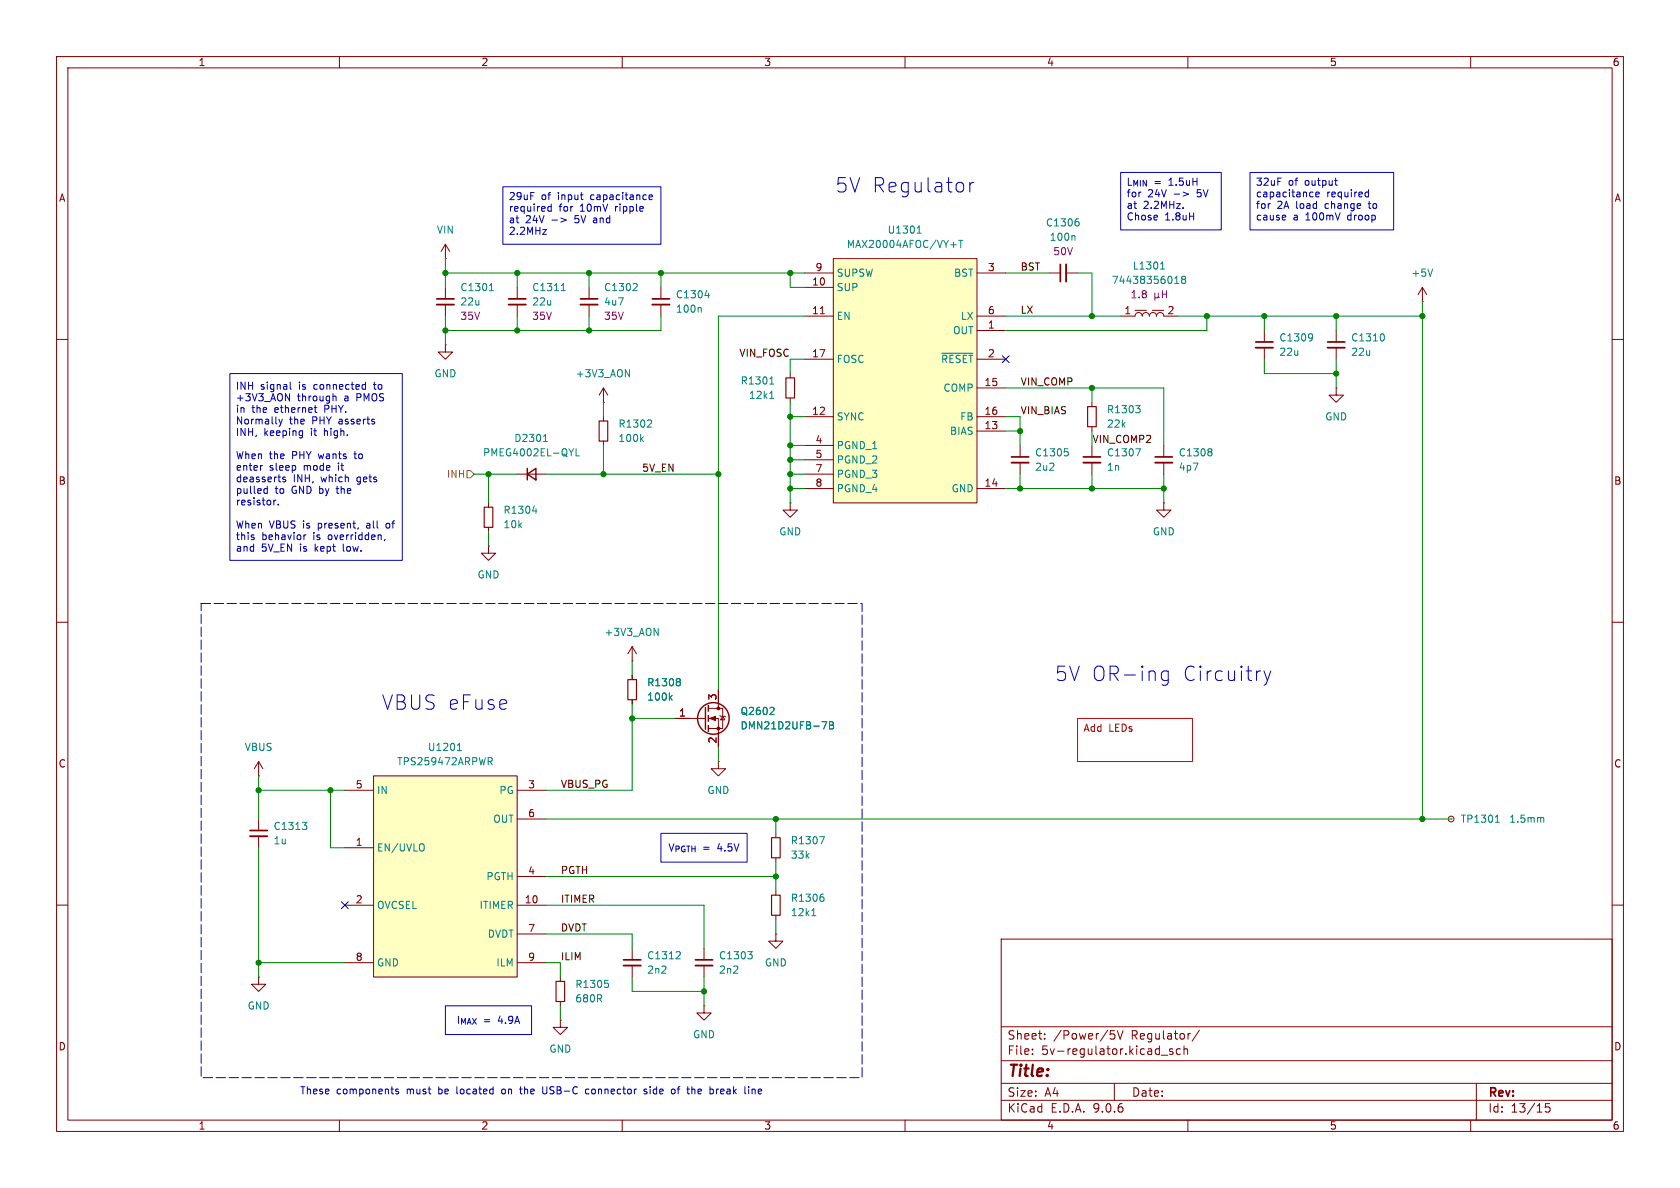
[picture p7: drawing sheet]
<svg xmlns="http://www.w3.org/2000/svg" width="297mm" height="210mm" viewBox="0 0 297 210" stroke-linecap="round" stroke-linejoin="round" font-family="sans-serif">
<path d="M0 0h297v210h-297z" fill="#fff" stroke="#fff" stroke-width=".18"/>
<g fill="none" stroke="#840000" stroke-width=".18">
<path d="M10 10h277v190h-277zM12 12h273v186h-273zM60 10v2M110 10v2M160 10v2M210 10v2M260 10v2M78.7 45.7h.1M78.7 43.2v2.5M78.7 50.8v2M78.7 53.8v2.1M78.7 43.2l-.7 1.3"/>
<path d="M78.7 43.2l.8 1.3M91.4 50.8v2M91.4 53.8v2.1M185.4 48.3h2.1M188.5 48.3h2M198.1 55.9h2.6a.64 .64 0 0 1 .6-.7 .64 .64 0 0 1 .6 .7 .64 .64 0 0 1 .7-.7 .64 .64 0 0 1 .6 .7 .64 .64 0 0 1 .6-.7 .64 .64 0 0 1 .7 .7 .64 .64 0 0 1 .6-.7 .64 .64 0 0 1 .6 .7h2.6M200.7 54.9h2M203.7 54.9h2M223.5 58.4v2.1M236.2 58.4v2.1M251.5 53.3h.1M251.5 50.8l-.8 1.3"/>
<path d="M251.5 50.8l.7 1.3M251.5 50.8v2.5M10 60h2M78.7 61v1.2h1.3l-1.3 1.3-1.2-1.3h1.2M78.7 61h.1M106.7 71.1h.1M106.7 68.6l-.8 1.3M106.7 68.6l.7 1.3M106.7 68.6v2.5M205.7 78.7v2.1M223.5 61.5v2M236.2 68.6v1.3h1.3l-1.3 1.2-1.3-1.2h1.3"/>
<path d="M236.2 68.6h.1M236.2 61.5v2M285 60h2M86.4 96.5v1.3h1.2l-1.2 1.3-1.3-1.3h1.3M86.4 96.5h.1M86.4 88.9v.8M86.4 93.2v.8M91.4 83.8h5.1M205.7 88.9v1.3h1.3l-1.3 1.2-1.2-1.2h1.2M205.7 88.9h.1M205.7 81.8v2M10 110h2"/>
<path d="M285 110h2M137.2 147.3v.8M137.2 151.6v.8M256.5 144.8h.1M10 160h2M177 166h108v32h-108zM285 160h2M60 198v2M99.1 180.3v1.3h1.2l-1.2 1.3-1.3-1.3h1.3M99.1 180.3h.1M110 198v2M160 198v2"/>
<path d="M177 194.5h108M177 191.5h108M177 187.5h108M177 181.5h108M182.5 186.3v.1M182.5 185.5v.1M184.7 183.6v.1M184.7 182.8v.1M196.3 182.2h.7M196.5 182.8h.3l.3 .3-.1 .5-.5 .1M197 191.5v3M197.5 182.2l.5 1.5 .5-1.5"/>
<path d="M205.3 186.5h1.2M207.3 185.5l-.3-.1-.3 .2 .1 .2 .5 .2v.3h-.6M208.7 185.5l-.5-.1-.2 .3v.4l.1 .2h.6M209.3 185.5l.2-.1 .4 .1 .1 .9M209.3 184.9v1.5M210 198v2M210.3 182.7h.2M212 182.1l-1.3 2M260 198v2M261 191.5v6.5M274 195.1h-.8v.7l.2-.1h.5l.1 .3v.5l-.3 .1-.5-.1"/>
<circle cx="256.5" cy="144.8" r=".51"/>
</g>
<path d="M77.2 52.8h3.1M89.9 52.8h3.1M187.5 46.7v3.1M222 60.5h3M234.7 60.5h3M204.2 80.8h3.1" fill="none" stroke="#840000" stroke-width=".3"/>
<path d="M77.2 53.8h3.1M89.9 53.8h3.1M188.5 46.7v3.1M222 61.5h3M234.7 61.5h3M204.2 81.8h3.1" fill="none" stroke="#840000" stroke-width=".33"/>
<g fill="none" stroke="#008484" stroke-width=".18">
<path d="M190.4 38.7h.3M190.5 39.2l.3 .2v.3l-.3 .2M86.5 51.4h.8M86.7 50.4l.2-.3v1.3M99.2 51.4h.8M99.4 50.4l.2-.3v1.3M189.9 41.6l.1 .2v.7M205.2 47.6h.7M205.3 46.6l.2-.3v1.3M207.7 50.1h.7M207.8 49.1l.2-.3v1.3M209.1 49.4l-.2 .2v.4l.2 .1 .4-.1 .1-.1v-.3l-.2-.2"/>
<path d="M209.1 49.4l-.2-.3 .2-.3h.3l.2 .3-.2 .3M209.1 49.4h.3M231.8 59l.2 .1a1.03 1.03 0 0 1-.2 1.1M232 59.6l-.2 .2M244.4 59a.79 .79 0 0 1 0 1.3M253.3 47.6l-.4 1.2M96.1 78h.7M96.2 77.1l.2-.3v1.2M101.4 79.3l-.4 .7M101.8 79.3v1.3h.6M110.6 65.3l.7 1.3v-1.3M214 79.3l.3 .3-.3 .3 .3 .2v.3l-.3 .2"/>
<path d="M94.2 90.3h.7M94.8 89.9v.8M144.9 147.9h.8l-.5 1.3M264.4 145.4h.7M264.6 144.3l.1-.2v1.3M272.6 144.5l.3 .2v.7"/>
</g>
<path d="M85.6 89.7h1.5v3.5h-1.5zM136.4 148.1h1.5v3.5h-1.5z" fill="none" stroke="#840000" stroke-width=".2"/>
<path d="M93.2 83.8l1.5-1v2zM93.2 82.8v2" fill="none" stroke="#840000" stroke-width=".25"/>
<path d="M204.2 51.8v1.3M204.2 52.5l.1 .1h.3l.2-.1M204.8 52.5l.2 .1M204.8 51.8v.7M205.5 51.4v1.2M205.5 52h.7M206.2 51.4v1.2" fill="none" stroke="#840084" stroke-width=".18"/>
<path d="M147.3 45.7h25.4v43.2h-25.4z" fill="#ffffc2"/>
<g fill="none" stroke="#840000" stroke-width=".18">
<path d="M104.1 50.8v2M104.1 53.8v2.1M116.8 50.8v2M116.8 53.8v2.1M142.2 48.3h5.1M142.2 50.8h5.1M142.2 55.9h5.1M145 55.5h.7M147.3 45.7h25.4v43.2h-25.4zM172.7 48.3h5.1M172.7 55.9h5.1M172.7 58.4h5.1"/>
<path d="M106.7 73.7v.7M106.7 78v.7M139.7 66v.8M139.7 70.4v.7M142.2 63.5h5.1M142.2 73.7h5.1M142.2 78.7h5.1M172.7 63.5h5.1M172.7 73.7h5.1M172.7 68.6h5.1M172.7 76.2h5.1M180.3 78.7v2.1"/>
<path d="M193 71.1v.8M193 75.4v.8M193 78.7v2.1M139.7 88.9v1.3h1.3l-1.3 1.2-1.3-1.2h1.3M139.7 88.9h.1M142.2 81.3h5.1M142.2 83.8h5.1M142.2 86.4h5.1M172.7 86.4h5.1M180.3 81.8v2M193 81.8v2M111.8 116.8h.1"/>
<path d="M111.8 114.3l-.8 1.3M111.8 114.3l.7 1.3M111.8 114.3v2.5M45.7 137.2h.1M45.7 134.6l-.7 1.3M45.7 134.6l.8 1.3M45.7 134.6v2.6M45.7 144.8v2M45.7 147.8v2.1M137.2 157.5v.7M45.7 172.7v1.3h1.3l-1.3 1.3-1.3-1.3h1.3M45.7 172.7h.1"/>
<path d="M137.2 161.8v.8"/>
</g>
<g fill="none" stroke="#008484" stroke-width=".18">
<path d="M112.4 50.1l.3 .3-.1 .3-.7 .7h.8M123.8 54.3l.2 .2v.7M124.6 52.2h.8M125.2 51.8v.9M162.1 41.2h.8M162.3 40.3l.2-.4v1.3M168.1 43.3h1M169.5 42.5h.7M169.8 42.5v1.3M113.4 77.6l.3 .4M113.7 77.2l-.4 .5M115 74.2l.2 .3-.1 .3-.7 .7h.8"/>
<path d="M136.1 67.9h.7M136.1 70.4h.7M136.2 66.9l.2-.3v1.3M136.3 69.3l.1-.1v1.2M166.5 62.5h5.5M188.2 79.3h.6M188.6 79.8l.3 .3v.3l-.3 .2M200.8 79.3h.8l-.5 1.3M200.8 71.7h.8l-.5 .5M201.3 72.2l.3 .2v.3l-.3 .3M115.6 111.1l.8 1.2v-1.2M53.5 145.4h.7l-.4 .4"/>
<path d="M54 145.8l.2 .3v.3l-.2 .2M145.3 158.1h.3M145.4 158.5l.3 .3v.3l-.3 .2M143.5 161.9h.7M143.7 160.8l.2-.2v1.3"/>
</g>
<path d="M102.6 52.8h3.1M115.3 52.8h3.1M178.8 80.8h3.1M191.5 80.8h3.1M44.2 146.8h3" fill="none" stroke="#840000" stroke-width=".3"/>
<path d="M102.6 53.8h3.1M115.3 53.8h3.1M178.8 81.8h3.1M191.5 81.8h3.1M44.2 147.8h3" fill="none" stroke="#840000" stroke-width=".33"/>
<path d="M105.9 74.4h1.5v3.6h-1.5zM138.9 66.8h1.6v3.6h-1.6zM192.3 71.9h1.5v3.5h-1.5zM136.4 158.2h1.5v3.6h-1.5z" fill="none" stroke="#840000" stroke-width=".2"/>
<path d="M66 137.2h25.4v35.5h-25.4z" fill="#ffffc2"/>
<g fill="none" stroke="#840000" stroke-width=".18">
<path d="M111.8 119.4v.7M61 139.7h5M66 137.2h25.4v35.5h-25.4zM91.4 139.7h5.1M111.8 123.7v.8M119.4 127h5.3M125.2 125.2h2.6v3.6h-2.6M125.2 127h1.8v5.1M127 134.6v1.3h1.3l-1.3 1.3-1.3-1.3h1.3M127 134.6h.1M127 121.9v3.3M127.3 126.5l.1 .1h.7l.2 .1"/>
<path d="M127.8 126.6l.3 .7h-.7zM61 149.9h5M91.4 144.8h5.1M91.4 154.9h5.1M61 160h5M61 170.2h5M91.4 160h5.1M91.4 170.2h5.1M91.4 165.1h5.1M99.1 172.7v.8M99.1 177v.8M111.8 167.6v2.1"/>
<path d="M111.8 170.7v2M124.5 177.8v1.3h1.2l-1.2 1.2-1.3-1.2h1.3M124.5 177.8h.1M124.5 167.6v2.1M124.5 170.7v2M137.2 165.1v1.3h1.2l-1.2 1.2-1.3-1.2h1.3M137.2 165.1h.1"/>
</g>
<g fill="none" stroke="#008484" stroke-width=".18">
<path d="M120 120l.3 .2-.3 .3 .3 .2v.3l-.3 .2M80.9 132.7h.7M81 131.7l.2-.3v1.3M86.3 133.9h.5l.2 .3-.1 .3-.6 .1M86.6 134.6l.4 .6M118.5 123.3l.3 .5M118.8 122.9l-.5 .5M136.6 125l.2 .3v.3l-.7 .7h.7M145.3 127.6h.9l-.6 1.2M146.6 127.6h.5l.2 .2-.2 .4 .2 .1 .1 .3-.3 .2h-.5zM146.6 128.2h.5M74.8 149.2a.9 .9 0 0 1 0 1.2"/>
<path d="M106.9 173.3h.6M107.3 173.8l.3 .2v.3l-.3 .3M120 168.2l.3 .3-.1 .3-.7 .7h.8M132.2 168.2h.8l-.4 .5M132.7 168.7l.3 .3v.3l-.3 .2"/>
</g>
<g fill="none" stroke="#840000" stroke-width=".25">
<path d="M124.7 125.1v3.8M125.2 124.7v1M125.2 126.5v1M125.2 128.3v1"/>
<circle cx="126.1" cy="127" r="2.79"/>
</g>
<g fill="#840000" stroke="#840000" stroke-width=".18">
<path d="M125.5 127l1-.4v.8z"/>
<circle cx="127" cy="125.2" r=".25"/>
<circle cx="127" cy="128.8" r=".25"/>
</g>
<path d="M111 120.1h1.5v3.6h-1.5zM98.3 173.5h1.5v3.5h-1.5z" fill="none" stroke="#840000" stroke-width=".2"/>
<path d="M110.2 169.7h3.1M122.9 169.7h3.1" fill="none" stroke="#840000" stroke-width=".3"/>
<path d="M110.2 170.7h3.1M122.9 170.7h3.1" fill="none" stroke="#840000" stroke-width=".33"/>
<path d="M82.5 83.2h.7l.6 .6-.6 .7h-.7z" fill="none" stroke="#848400" stroke-width=".18"/>
<g fill="none" stroke="#008400" stroke-width=".18">
<path d="M78.7 45.7v5.1M78.7 55.9v5.1M78.7 48.3h63.5M91.4 48.3v2.5M91.4 55.9v2.5M104.1 48.3v2.5M104.1 55.9v2.5M116.8 55.9v2.5h-38.1M116.8 48.3v2.5M139.7 48.3v2.5h2.5M142.2 55.9h-15.2v66M177.8 48.3h7.6"/>
<path d="M177.8 55.9h20.3M190.5 48.3h2.5v7.6M208.3 55.9h43.2M213.4 55.9v2.5h-35.6M223.5 55.9v2.5M236.2 55.9v2.5M251.5 53.3v91.5M106.7 71.1v2.6M106.7 78.7v5.1M139.7 73.7h2.5M139.7 71.1v17.8M139.7 78.7h2.5"/>
<path d="M142.2 63.5h-2.5v2.5M177.8 73.7h2.5v5M177.8 68.6h27.9v10.1M177.8 76.2h2.5M193 68.6v2.5M193 76.2v2.5M223.5 63.5v2.5h12.7M236.2 63.5v5.1M83.8 83.8h7.6M86.4 83.8v5.1M86.4 94v2.5M96.5 83.8h30.5"/>
<path d="M139.7 86.4h2.5M139.7 83.8h2.5M139.7 81.3h2.5M177.8 86.4h27.9M180.3 83.8v2.6M193 83.8v2.6M205.7 83.8v5.1M111.8 116.8v2.6M45.7 139.7h15.3M45.7 137.2v7.6M58.4 139.7v10.2h2.6M111.8 124.5v15.2h-15.3"/>
<path d="M111.8 127h7.6M127 132.1v2.5M45.7 149.9v22.8M96.5 144.8h160M96.5 154.9h40.7M137.2 144.8v2.5M137.2 152.4v5.1M45.7 170.2h15.3M96.5 165.1h15.3v2.5M96.5 160h28v7.6M96.5 170.2h2.6v2.5M99.1 177.8v2.5"/>
<path d="M111.8 172.7v2.6h12.7M124.5 172.7v5.1M137.2 162.6v2.5"/>
</g>
<path d="M177.2 62.9l1.2 1.2M178.4 62.9l-1.2 1.2M60.4 159.4l1.2 1.2M61.6 159.4l-1.2 1.2" fill="none" stroke="#000084" stroke-width=".18"/>
<g fill="none" stroke="#0000c2" stroke-width=".18">
<path d="M88.9 33h27.9v10.2h-27.9zM96.8 37.1l.3 .2h.4M97.5 36.1v1.2M97.5 36.6l-.4-.1-.3 .2M97.6 38.9h.9M99.1 38.5l1 .4-1 .4M114.7 34.9l.7-.1-.1-.3-.4-.1-.2 .2 .1 .6h.5M171.4 32.2v1.7M172.2 32.2a.65 .65 0 0 0-.8 .5M198.1 30.5h17.8v10.1h-17.8zM207.6 34.3h.9M209.2 34l.9 .3-.9 .4"/>
<path d="M209.2 36.7v.1M221 30.5h25.4v10.1h-25.4zM227.1 38l.2 .3-.6 .2M227.2 38.8l-.1 .1M232.1 34.7l-.3 .1M232.6 34.1l.1 .6h.5M233.2 34.1v.2l-.6 .1M235.9 31.9h.5M236.2 32.7l.2 .1M241.4 34.7h.5M241.4 34h.5M241.9 33.5v1.3"/>
<path d="M95.9 40.6h.7l-.7 .8h.7M40.6 66h30.5v33.1h-30.5zM49.3 74.1l.3 .9M49.6 75l-.3 .4M49.9 74.1l-.3 .9M50.5 69.6l.7 1.3v-1.3M51.3 67.5v1.1l.2 .2M53.1 76.1l.4 .1M53.5 76.1v1.1l-.3 .2M53.5 76.9l-.4 .1M55.7 71.6v1.1l.3 .2M59 70l.4 .2v.7"/>
<path d="M64.3 68h.3M64.6 67.5v1.3M64.6 68.8h-.3M44.9 95v.3M46.4 82.3h-.2M46.8 87.2h.5M46.8 86.4h.5M47.3 85.9v1.3M48.4 88.4v.9M48.8 88.4l-.4 .3M49.2 89.1v.2M50 84.4v.3l.5 .1v.2l-.2 .2-.3-.1"/>
<path d="M53.7 94.6v.8M54.1 94.6l-.4 .2M63.3 93.3v.2M68.1 95.3l-.2 .3M68.4 92.6l-.2 .1 .2 .6M206.5 118.6v2.1a.69 .69 0 0 1-1.1 .3M206.5 118.7l-.7-.1-.5 .5v.7l.3 .4 .2 .1 .7-.1M223.5 118.6l.6 1.7M224.7 118.6l-.6 1.7M224.1 120.3l-.3 .6-.3 .2M116.8 147.3h15.3v5.1h-15.3zM78.7 177.8h15.3v5.1h-15.3z"/>
<path d="M70.4 192.6l-.3-.1-.2 .2 .1 .2 .4 .1v.3h-.5M88.8 192.6l-.1 .2 .1 .5M91.8 192.5h.5M92 192.1v1.1l.3 .2M95.9 192.1v1l.3 .3 .4-.1M104.1 192.6l-.4-.1-.2 .3 .1 .5h.5M114.3 192.6l-.3-.1-.2 .2 .1 .2 .4 .1v.3h-.5M119.1 192.5l.2 .3v.3l-.2 .3M119.7 192.5h.5M122.4 192.6l.3-.1 .2 .2M126.7 192.5v.9M127 192.5l-.3 .3"/>
<path d="M133 192.5v.9M133.4 192.6l-.3-.1-.1 .1"/>
</g>
<path d="M190.5 127h20.3v7.6h-20.3z" fill="none" stroke="#f00" stroke-width=".18"/>
<path d="M35.6 106.7h116.8v83.8h-116.8z" fill="none" stroke="#0000c2" stroke-width=".18" stroke-dasharray="1.7 .6"/>
<g fill="#008400" stroke="#008400" stroke-width=".18">
<circle cx="137.2" cy="154.9" r=".46"/>
<circle cx="124.5" cy="175.3" r=".46"/>
<circle cx="111.8" cy="127" r=".46"/>
<circle cx="137.2" cy="144.8" r=".46"/>
<circle cx="180.3" cy="76.2" r=".46"/>
<circle cx="193" cy="55.9" r=".46"/>
<circle cx="193" cy="68.6" r=".46"/>
<circle cx="86.4" cy="83.8" r=".46"/>
<circle cx="91.4" cy="58.4" r=".46"/>
<circle cx="106.7" cy="83.8" r=".46"/>
<circle cx="91.4" cy="48.3" r=".46"/>
<circle cx="78.7" cy="58.4" r=".46"/>
<circle cx="78.7" cy="48.3" r=".46"/>
<circle cx="116.8" cy="48.3" r=".46"/>
<circle cx="104.1" cy="48.3" r=".46"/>
<circle cx="180.3" cy="86.4" r=".46"/>
<circle cx="193" cy="86.4" r=".46"/>
<circle cx="223.5" cy="55.9" r=".46"/>
<circle cx="251.5" cy="55.9" r=".46"/>
<circle cx="236.2" cy="55.9" r=".46"/>
<circle cx="236.2" cy="66" r=".46"/>
<circle cx="205.7" cy="86.4" r=".46"/>
<circle cx="213.4" cy="55.9" r=".46"/>
<circle cx="251.5" cy="144.8" r=".46"/>
<circle cx="139.7" cy="86.4" r=".46"/>
<circle cx="139.7" cy="83.8" r=".46"/>
<circle cx="139.7" cy="73.7" r=".46"/>
<circle cx="139.7" cy="78.7" r=".46"/>
<circle cx="139.7" cy="48.3" r=".46"/>
<circle cx="139.7" cy="81.3" r=".46"/>
<circle cx="104.1" cy="58.4" r=".46"/>
<circle cx="127" cy="83.8" r=".46"/>
<circle cx="45.7" cy="170.2" r=".46"/>
<circle cx="45.7" cy="139.7" r=".46"/>
<circle cx="58.4" cy="139.7" r=".46"/>
</g>
<g font-size="3.5" fill="#0000c2">
<text x="147.6" y="34.3">5V Regulator</text>
<text x="67.5" y="125.7">VBUS eFuse</text>
<text x="186.5" y="120.6">5V OR-ing</text>
<text x="209" y="120.6">Circuitry</text>
</g>
<text font-size="2.8" fill="#840000" x="178" y="190.9">Title:</text>
<g font-size="2.1" fill="#840000">
<text x="178" y="184">Sheet:</text>
<text x="186.2" y="184">/Power/5V</text>
<text x="200" y="184">Regulator/</text>
<text x="178" y="186.7">File:</text>
<text x="184.1" y="186.7">5v-regulator.kicad_sch</text>
<text x="178" y="196.9">KiCad</text>
<text x="178" y="194.1">Size:</text>
<text x="184.7" y="194.1">A4</text>
<text x="185.7" y="196.9">E.D.A.</text>
<text x="193.3" y="196.9">9.0.6</text>
<text x="200" y="194.1">Date:</text>
<text x="263" y="194.3">Rev:</text>
<text x="263" y="196.9">Id:</text>
<text x="267.1" y="196.9">13/15</text>
</g>
<g font-size="1.8" fill="#840000">
<text x="35" y="11.9">1</text>
<text x="85" y="11.9">2</text>
<text x="135" y="11.9">3</text>
<text x="185" y="11.9">4</text>
<text x="235" y="11.9">5</text>
<text x="285" y="11.9">6</text>
<text x="10.3" y="35.9">A</text>
<text x="285.3" y="35.9">A</text>
<text x="143.5" y="50.5">10</text>
<text x="144.1" y="48">9</text>
<text x="174.6" y="48">3</text>
<text x="143.5" y="55.6">11</text>
<text x="174.6" y="55.6">6</text>
<text x="174.6" y="58.2">1</text>
<text x="198.7" y="55.6">1</text>
<text x="206.3" y="55.6">2</text>
<text x="143.5" y="63.2">17</text>
<text x="174.6" y="63.2">2</text>
<text x="173.9" y="68.3">15</text>
<text x="143.5" y="73.4">12</text>
<text x="173.9" y="73.4">16</text>
<text x="173.9" y="75.9">13</text>
<text x="144.1" y="78.5">4</text>
<text x="144.1" y="81">5</text>
<text x="144.1" y="83.6">7</text>
<text x="10.3" y="85.9">B</text>
<text x="144.1" y="86.1">8</text>
<text x="173.9" y="86.1">14</text>
<text x="285.3" y="85.9">B</text>
<text x="126.7" y="123.9" transform="rotate(-90 126.7 123.9)">3</text>
<text x="119.9" y="126.7">1</text>
<text x="126.7" y="131.5" transform="rotate(-90 126.7 131.5)">2</text>
<text x="10.3" y="135.9">C</text>
<text x="285.3" y="135.9">C</text>
<text x="62.8" y="139.4">5</text>
<text x="93.3" y="139.4">3</text>
<text x="62.8" y="149.6">1</text>
<text x="93.3" y="144.5">6</text>
<text x="93.3" y="154.7">4</text>
<text x="62.8" y="159.8">2</text>
<text x="92.7" y="159.8">10</text>
<text x="93.3" y="164.8">7</text>
<text x="62.8" y="169.9">8</text>
<text x="93.3" y="169.9">9</text>
<text x="10.3" y="185.9">D</text>
<text x="285.3" y="185.9">D</text>
<text x="35" y="199.9">1</text>
<text x="85" y="199.9">2</text>
<text x="135" y="199.9">3</text>
<text x="185" y="199.9">4</text>
<text x="235" y="199.9">5</text>
<text x="285" y="199.9">6</text>
</g>
<g font-size="1.8" fill="#0000c2">
<text x="89.9" y="35.7">29uF</text>
<text x="95.7" y="35.7">of</text>
<text x="98.7" y="35.7">input</text>
<text x="104.7" y="35.7">capacitance</text>
<text x="199.1" y="33.2">L_{MIN}</text>
<text x="199.1" y="35.2">for</text>
<text x="202.9" y="35.2">24V</text>
<text x="204" y="33.2">=</text>
<text x="206.7" y="33.2">1.5uH</text>
<text x="211.9" y="35.2">5V</text>
<text x="221.9" y="33.2">32uF</text>
<text x="221.9" y="35.2">capacitance</text>
<text x="227.8" y="33.2">of</text>
<text x="230.8" y="33.2">output</text>
<text x="234.5" y="35.2">required</text>
<text x="89.9" y="37.7">required</text>
<text x="89.9" y="39.8">at</text>
<text x="89.9" y="41.8">2.2MHz</text>
<text x="92.9" y="39.8">24V</text>
<text x="98.8" y="37.7">for</text>
<text x="101.9" y="39.8">5V</text>
<text x="102.7" y="37.7">10mV</text>
<text x="105.4" y="39.8">and</text>
<text x="109" y="37.7">ripple</text>
<text x="199.1" y="37.2">at</text>
<text x="199.1" y="39.3">Chose</text>
<text x="202.1" y="37.2">2.2MHz.</text>
<text x="205.9" y="39.3">1.8uH</text>
<text x="221.9" y="37.2">for</text>
<text x="221.9" y="39.3">cause</text>
<text x="225.8" y="37.2">2A</text>
<text x="228.6" y="39.3">a</text>
<text x="229.2" y="37.2">load</text>
<text x="230.9" y="39.3">100mV</text>
<text x="234.5" y="37.2">change</text>
<text x="238.5" y="39.3">droop</text>
<text x="242.5" y="37.2">to</text>
<text x="41.6" y="69.1">INH</text>
<text x="41.6" y="71.1">+3V3_AON</text>
<text x="46" y="69.1">signal</text>
<text x="52.6" y="71.1">through</text>
<text x="52.9" y="69.1">is</text>
<text x="55.7" y="69.1">connected</text>
<text x="61" y="71.1">a</text>
<text x="63.3" y="71.1">PMOS</text>
<text x="66.6" y="69.1">to</text>
<text x="41.6" y="73.2">in</text>
<text x="41.6" y="75.2">Normally</text>
<text x="41.6" y="77.3">INH,</text>
<text x="44.5" y="73.2">the</text>
<text x="46.6" y="77.3">keeping</text>
<text x="48.7" y="73.2">ethernet</text>
<text x="51.2" y="75.2">the</text>
<text x="55.1" y="77.3">it</text>
<text x="55.3" y="75.2">PHY asserts</text>
<text x="57.6" y="77.3">high.</text>
<text x="57.6" y="73.2">PHY.</text>
<text x="41.6" y="81.4">When</text>
<text x="41.6" y="83.4">enter</text>
<text x="47.6" y="81.4">the</text>
<text x="47.6" y="83.4">sleep</text>
<text x="51.7" y="81.4">PHY wants</text>
<text x="53.8" y="83.4">mode</text>
<text x="60" y="83.4">it</text>
<text x="63.1" y="81.4">to</text>
<text x="41.6" y="85.5">deasserts</text>
<text x="41.6" y="87.5">pulled</text>
<text x="41.6" y="89.5">resistor.</text>
<text x="48.6" y="87.5">to</text>
<text x="51.7" y="87.5">GND by</text>
<text x="51.8" y="85.5">INH,</text>
<text x="56.9" y="85.5">which</text>
<text x="60" y="87.5">the</text>
<text x="63.4" y="85.5">gets</text>
<text x="41.6" y="93.6">When</text>
<text x="41.6" y="95.7">this</text>
<text x="46.3" y="95.7">behavior</text>
<text x="47.6" y="93.6">VBUS</text>
<text x="53.7" y="93.6">is</text>
<text x="55.5" y="95.7">is</text>
<text x="56.5" y="93.6">present,</text>
<text x="58.3" y="95.7">overridden,</text>
<text x="65.3" y="93.6">all</text>
<text x="68.9" y="93.6">of</text>
<text x="41.6" y="97.7">and</text>
<text x="46.2" y="97.7">5V_EN</text>
<text x="53.1" y="97.7">is</text>
<text x="55.9" y="97.7">kept</text>
<text x="61.1" y="97.7">low.</text>
<text x="118.1" y="150.7">V_{PGTH} 4.5V</text>
<text x="124.2" y="150.7">=</text>
<text x="80.6" y="181.2">I_{MAX} 4.9A</text>
<text x="85.4" y="181.2">=</text>
<text x="53" y="193.7">These</text>
<text x="59.5" y="193.7">components</text>
<text x="72" y="193.7">must</text>
<text x="77.8" y="193.7">be</text>
<text x="81.2" y="193.7">located</text>
<text x="89.4" y="193.7">on</text>
<text x="92.8" y="193.7">the</text>
<text x="97" y="193.7">USB-C</text>
<text x="104.8" y="193.7">connector</text>
<text x="115.3" y="193.7">side</text>
<text x="120.4" y="193.7">of</text>
<text x="123.4" y="193.7">the</text>
<text x="127.6" y="193.7">break</text>
<text x="133.9" y="193.7">line</text>
</g>
<g font-size="1.8" fill="#008484">
<text x="77.1" y="41.5">VIN</text>
<text x="156.8" y="41.5">U1301</text>
<text x="184.8" y="40.2">C1306</text>
<text x="149.6" y="44">MAX20004AFOC/VY+T</text>
<text x="185.5" y="42.8">100n</text>
<text x="200.2" y="47.9">L1301</text>
<text x="81.3" y="51.7">C1301</text>
<text x="94" y="51.7">C1311</text>
<text x="106.7" y="51.7">C1302</text>
<text x="119.4" y="52.9">C1304</text>
<text x="147.8" y="49.1">SUPSW</text>
<text x="147.8" y="51.7">SUP</text>
<text x="168.6" y="49.1">BST</text>
<text x="196.4" y="50.4">74438356018</text>
<text x="249.4" y="49.1">+5V</text>
<text x="81.3" y="54.2">22u</text>
<text x="94" y="54.2">22u</text>
<text x="106.7" y="54.2">4u7</text>
<text x="119.4" y="55.5">100n</text>
<text x="147.8" y="56.7">EN</text>
<text x="168.4" y="59.3">OUT</text>
<text x="169.8" y="56.7">LX</text>
<text x="147.8" y="64.4">FOSC</text>
<text x="166.3" y="64.4">~{RESET}</text>
<text x="226.1" y="60.6">C1309</text>
<text x="226.1" y="63.1">22u</text>
<text x="238.8" y="60.6">C1310</text>
<text x="238.8" y="63.1">22u</text>
<text x="76.7" y="66.9">GND</text>
<text x="101.7" y="66.9">+3V3_AON</text>
<text x="130.8" y="68.2">R1301</text>
<text x="132.3" y="70.7">12k1</text>
<text x="166.7" y="69.4">COMP</text>
<text x="109.2" y="75.8">R1302</text>
<text x="147.8" y="74.5">SYNC</text>
<text x="167.8" y="77.1">BIAS</text>
<text x="169.7" y="74.5">FB</text>
<text x="195.6" y="75.8">22k</text>
<text x="195.6" y="73.3">R1303</text>
<text x="234.2" y="74.5">GND</text>
<text x="85.3" y="80.9">PMEG4002EL-QYL</text>
<text x="90.8" y="78.3">D2301</text>
<text x="109.2" y="78.3">100k</text>
<text x="147.8" y="79.6">PGND_1</text>
<text x="147.8" y="82.1">PGND_2</text>
<text x="182.9" y="80.9">C1305</text>
<text x="182.9" y="83.4">2u2</text>
<text x="195.6" y="83.4">1n</text>
<text x="195.6" y="80.9">C1307</text>
<text x="208.3" y="80.9">C1308</text>
<text x="208.3" y="83.4">4p7</text>
<text x="147.8" y="84.7">PGND_3</text>
<text x="147.8" y="87.2">PGND_4</text>
<text x="168.1" y="87.2">GND</text>
<text x="88.9" y="93.6">10k</text>
<text x="88.9" y="91">R1304</text>
<text x="137.7" y="94.8">GND</text>
<text x="203.7" y="94.8">GND</text>
<text x="84.3" y="102.5">GND</text>
<text x="106.8" y="112.6">+3V3_AON</text>
<text x="114.3" y="121.5">R1308</text>
<text x="114.3" y="124.1">100k</text>
<text x="130.8" y="126.6">Q2602</text>
<text x="130.8" y="129.1">DMN21D2UFB-7B</text>
<text x="43.2" y="132.9">VBUS</text>
<text x="70.1" y="135.5">TPS259472ARPWR</text>
<text x="75.6" y="132.9">U1201</text>
<text x="66.5" y="140.6">IN</text>
<text x="88.2" y="140.6">PG</text>
<text x="125" y="140.6">GND</text>
<text x="48.3" y="149.5">1u</text>
<text x="48.3" y="146.9">C1313</text>
<text x="87.1" y="145.6">OUT</text>
<text x="139.7" y="149.5">R1307</text>
<text x="258.1" y="145.6">TP1301</text>
<text x="266.7" y="145.6">1.5mm</text>
<text x="66.5" y="150.7">EN/UVLO</text>
<text x="85.9" y="155.8">PGTH</text>
<text x="139.7" y="152">33k</text>
<text x="66.5" y="160.9">OVCSEL</text>
<text x="84.7" y="160.9">ITIMER</text>
<text x="139.7" y="159.6">R1306</text>
<text x="86.1" y="166">DVDT</text>
<text x="139.7" y="162.2">12k1</text>
<text x="66.5" y="171">GND</text>
<text x="87.6" y="171">ILM</text>
<text x="114.3" y="169.8">C1312</text>
<text x="114.3" y="172.3">2n2</text>
<text x="127" y="169.8">C1303</text>
<text x="127" y="172.3">2n2</text>
<text x="135.1" y="171">GND</text>
<text x="43.7" y="178.7">GND</text>
<text x="101.6" y="177.4">680R</text>
<text x="101.6" y="174.9">R1305</text>
<text x="122.4" y="183.7">GND</text>
<text x="97" y="186.3">GND</text>
</g>
<g font-size="1.8">
<text x="180.3" y="47.9">BST</text>
<text x="180.3" y="55.5">LX</text>
<text x="130.6" y="63.2">VIN_FOSC</text>
<text x="180.3" y="68.2">VIN_COMP</text>
<text x="180.3" y="73.3">VIN_BIAS</text>
<text x="113.4" y="83.5">5V_EN</text>
<text x="193" y="78.4">VIN_COMP2</text>
<text x="99.1" y="139.4">VBUS_PG</text>
<text x="99.1" y="154.6">PGTH</text>
<text x="99.1" y="159.7">ITIMER</text>
<text x="99.1" y="164.8">DVDT</text>
<text x="99.1" y="169.8">ILIM</text>
</g>
<g font-size="1.8" fill="#840084">
<text x="186.1" y="45.3">50V</text>
<text x="199.8" y="52.9">1.8</text>
<text x="81.3" y="56.7">35V</text>
<text x="94" y="56.7">35V</text>
<text x="106.7" y="56.7">35V</text>
</g>
<text font-size="1.8" fill="#848400" x="78.9" y="84.7">INH</text>
<g font-size="1.8" fill="#f00">
<text x="191.5" y="129.7">Add</text>
<text x="196" y="129.7">LEDs</text>
</g>
</svg>
